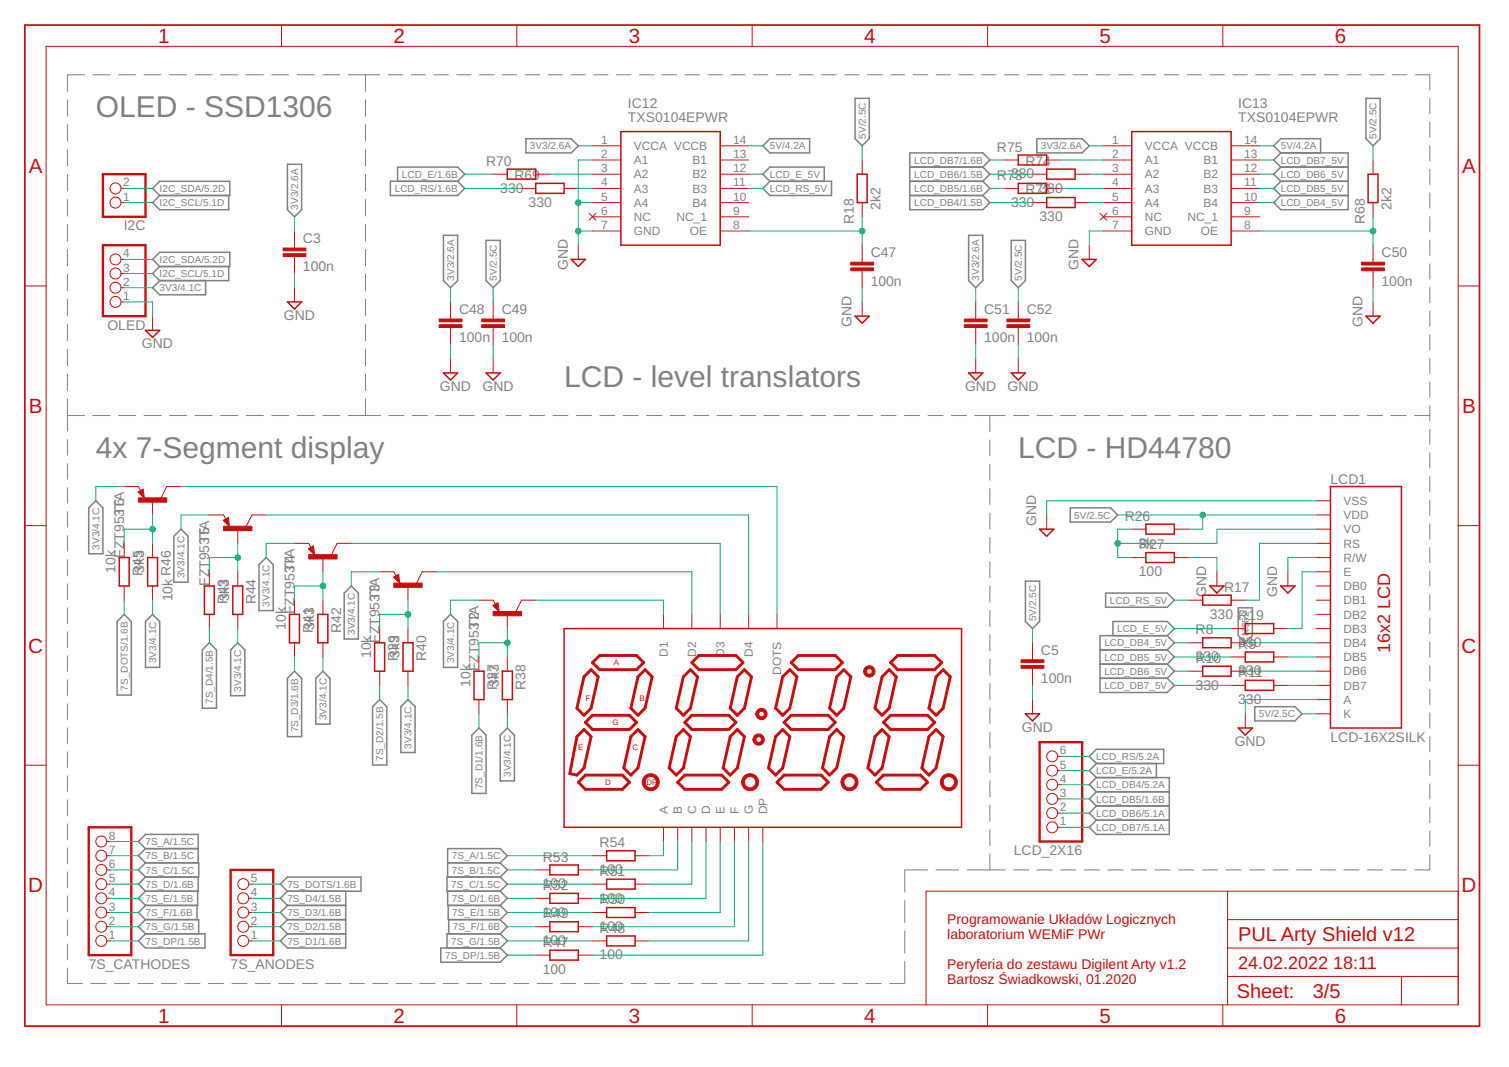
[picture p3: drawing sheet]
<svg xmlns="http://www.w3.org/2000/svg" width="297mm" height="210mm" viewBox="0 0 297 210" stroke-linecap="round" stroke-linejoin="round" font-family="sans-serif">
<g fill="none" stroke="#808080" stroke-width=".2">
<path d="M13.3 19.6v3.3M16.6 14.7h-3.3v3.3M18.3 14.7h3.4M23.3 14.7h3.4M28.3 14.7h3.4M33.4 14.7h3.3M38.4 14.7h3.4M43.4 14.7h3.4M48.5 14.7h3.3M53.5 14.7h3.4M58.5 14.7h3.4M63.5 14.7h3.4"/>
<path d="M68.6 14.7h6.2M71.9 14.7v3.3M71.9 19.6v3.3M76.4 14.7h2.9M80.9 14.7h2.9M85.4 14.7h2.9M89.9 14.7h2.9M94.4 14.7h2.8M98.9 14.7h2.8M103.4 14.7h2.8M107.9 14.7h2.8M112.4 14.7h2.8"/>
<path d="M116.9 14.7h2.8M121.3 14.7h2.9M125.9 14.7h2.8M130.3 14.7h2.9M134.8 14.7h2.9M139.3 14.7h2.9M143.8 14.7h2.9M148.3 14.7h2.9M152.8 14.7h2.9M157.3 14.7h2.8M161.8 14.7h2.8M166.3 14.7h2.8"/>
<path d="M170.8 14.7h2.8M175.3 14.7h2.8M179.8 14.7h2.8M184.3 14.7h2.8M188.7 14.7h2.9M193.3 14.7h2.8M197.7 14.7h2.9M202.2 14.7h2.9M206.7 14.7h2.9M211.2 14.7h2.9M215.7 14.7h2.8M220.2 14.7h2.9"/>
<path d="M224.7 14.7h2.8M229.2 14.7h2.8M233.7 14.7h2.8M238.2 14.7h2.8M242.7 14.7h2.8M247.2 14.7h2.8M251.7 14.7h2.8M256.1 14.7h2.9M260.6 14.7h2.9M265.1 14.7h2.9M269.6 14.7h2.9M274.1 14.7h2.9"/>
<path d="M278.6 14.7h2.9v3M281.5 19.4v3M13.3 24.5v3.3M13.3 29.4v3.3M13.3 34.3v3.3M13.3 39.2v3.3M71.9 24.5v3.3M71.9 29.4v3.3M71.9 34.3v3.3M71.9 39.2v3.3M281.5 24v3M281.5 28.7v3"/>
<path d="M281.5 33.3v3M281.5 38v3M13.3 44.2v3.2M13.3 49.1v3.2M13.3 54v3.2M13.3 58.9v3.2M71.9 44.2v3.2M71.9 49.1v3.2M71.9 54v3.2M71.9 58.9v3.2M281.5 42.6v3M281.5 47.2v3"/>
<path d="M281.5 51.9v3M281.5 56.6v3M13.3 63.8v3.2M13.3 68.7v3.2M13.3 73.6v3.2M13.3 78.5v6.3M71.9 63.8v3.2M71.9 68.7v3.2M71.9 73.6v3.2M71.9 78.5v3.2M281.5 61.2v3M281.5 65.8v3.1"/>
<path d="M281.5 70.5v3M281.5 75.1v3M281.5 79.8v3M13.3 86.5v3.1M13.3 91.2v3.1M13.3 95.9v3.1M13.3 81.7h3.3M18.3 81.7h3.4M23.3 81.7h3.4M28.3 81.7h3.4M33.4 81.7h3.3M38.4 81.7h3.4"/>
<path d="M43.4 81.7h3.4M48.5 81.7h3.3M53.5 81.7h3.4M58.5 81.7h3.4M63.5 81.7h3.4M68.6 81.7h6.3M76.6 81.7h2.9M81.2 81.7h2.9M85.8 81.7h2.9M90.4 81.7h2.9M95 81.7h3M99.6 81.7h3"/>
<path d="M104.2 81.7h3M108.8 81.7h3M113.5 81.7h2.9M118.1 81.7h2.9M122.7 81.7h2.9M127.3 81.7h3M131.9 81.7h3M136.5 81.7h3M141.1 81.7h3M145.8 81.7h2.9M150.4 81.7h2.9M155 81.7h2.9"/>
<path d="M159.6 81.7h3M164.2 81.7h3M168.8 81.7h3M173.4 81.7h3M178.1 81.7h2.9M182.7 81.7h2.9M187.3 81.7h2.9M191.9 81.7h5.9M194.9 81.7v3.2M194.9 86.6v3.1M194.9 91.3v3.2M194.9 96.1v3.2"/>
<path d="M199.5 81.7h3M204.2 81.7h2.9M208.8 81.7h3M213.4 81.7h3M218.1 81.7h3M222.7 81.7h3M227.4 81.7h3M232 81.7h3M236.7 81.7h2.9M241.3 81.7h3M246 81.7h2.9M250.6 81.7h3"/>
<path d="M255.2 81.7h3M259.9 81.7h3M264.5 81.7h3M269.2 81.7h3M273.8 81.7h3M278.5 81.7h3M281.5 84.5v2.9M281.5 89.1v3M281.5 93.7v3.1M281.5 98.4v3M13.3 100.6v3.1M13.3 105.4v3"/>
<path d="M13.3 110.1v3.1M13.3 114.8v3.1M13.3 119.5v3.1M194.9 100.9v3.2M194.9 105.7v3.1M194.9 110.5v3.1M194.9 115.3v3.1M281.5 103v3M281.5 107.7v3M281.5 112.4v2.9M281.5 117v3M13.3 124.3v3"/>
<path d="M13.3 129v3.1M13.3 133.7v3.1M13.3 138.5v3M194.9 120.1v3.1M194.9 124.9v3.1M194.9 129.7v3.1M194.9 134.5v3.1M194.9 139.3v3.1M281.5 121.6v3.1M281.5 126.3v3M281.5 130.9v3M281.5 135.6v3"/>
<path d="M13.3 143.2v3M13.3 147.9v3.1M13.3 152.6v3.1M13.3 157.3v3.1M194.9 144v3.2M194.9 148.8v3.2M194.9 153.6v3.2M194.9 158.4v3.2M281.5 140.3v2.9M281.5 144.9v3M281.5 149.5v3M281.5 154.2v3"/>
<path d="M281.5 158.8v3M13.3 162.1v3M13.3 166.8v3.1M13.3 171.5v3.1M13.3 176.2v3.1M178.1 177.1v4.4M182.6 171.1h-4.5v4.4M184.2 171.1h4.5M190.4 171.1h7.4M194.9 163.2v3.1M194.9 168v3.1M199.5 171.1h3"/>
<path d="M204.2 171.1h2.9M208.8 171.1h3M213.4 171.1h3M218.1 171.1h3M222.7 171.1h3M227.4 171.1h3M232 171.1h3M236.7 171.1h2.9M241.3 171.1h3M246 171.1h2.9M250.6 171.1h3M255.2 171.1h3"/>
<path d="M259.9 171.1h3M264.5 171.1h3M269.2 171.1h3M273.8 171.1h3M281.5 168.1v3h-3M281.5 163.5v3M13.3 181v3M13.3 185.7v3.1M13.3 190.4v3.1h2.9M17.9 193.5h3M22.5 193.5h3M27.1 193.5h3"/>
<path d="M31.8 193.5h2.9M36.4 193.5h3M41 193.5h3M45.6 193.5h3M50.3 193.5h2.9M54.9 193.5h3M59.5 193.5h3M64.1 193.5h3M68.8 193.5h2.9M73.4 193.5h3M78 193.5h3M82.6 193.5h3"/>
<path d="M87.2 193.5h3M91.9 193.5h2.9M96.5 193.5h3M101.1 193.5h3M105.7 193.5h3M110.4 193.5h2.9M115 193.5h3M119.6 193.5h3M124.2 193.5h3M128.9 193.5h2.9M133.5 193.5h3M138.1 193.5h3"/>
<path d="M142.7 193.5h3M147.4 193.5h2.9M152 193.5h3M156.6 193.5h3M161.2 193.5h3M165.9 193.5h2.9M170.5 193.5h3M178.1 189.1v4.4h-3M178.1 183.1v4.4"/>
</g>
<g fill="none" stroke="#808080" stroke-width=".3">
<path d="M168.3 19.3h2.8v8l-1.4 1.4-1.4-1.4zM268.9 19.3h2.8v8l-1.4 1.4-1.4-1.4zM30 37.1l1.4-1.4h13.8v2.8h-13.8zM31.4 38.5l-1.4 1.4 1.4 1.4h13.6v-2.8M56.6 32.3h2.8v9l-1.4 1.4-1.4-1.4zM76.8 35.7h13.3l1.4 1.4-1.4 1.4h-13.3zM78.3 35.7v-2.8h11.8l1.4 1.4-1.4 1.4M103.5 27.3h8.9l1.4 1.4-1.4 1.4h-8.9zM151.6 35.7l-1.4-1.4 1.4-1.4h10.6v2.8M151.6 27.3h7.8v2.8h-7.8l-1.4-1.4zM151.6 35.7h12.1v2.8h-12.1l-1.4-1.4zM179.1 38.5h14.4"/>
<path d="M179.1 35.7h14.4M179.1 32.9h14.4M193.5 32.9l1.4-1.4-1.4-1.4h-14.4v11.2h14.4l1.4-1.4-1.4-1.4M193.5 32.9l1.4 1.4-1.4 1.4M193.5 35.7l1.4 1.4-1.4 1.4M204.1 27.3h8.9l1.4 1.4-1.4 1.4h-8.9zM252.1 30.1h13.3v11.2h-13.3l-1.4-1.4 1.4-1.4M252.1 30.1l-1.4-1.4 1.4-1.4h7.8v2.8M252.1 38.5h13.3M252.1 35.7h13.3M252.1 32.9h13.3M252.1 35.7l-1.4 1.4 1.4 1.4"/>
<path d="M252.1 32.9l-1.4 1.4 1.4 1.4M252.1 30.1l-1.4 1.4 1.4 1.4M30 51l1.4-1.4h13.8v2.8h-13.8zM31.4 55.2l-1.4 1.4 1.4 1.4h9.1v-2.8M31.4 52.4l-1.4 1.4 1.4 1.4M45 52.4v2.8h-13.6M87.3 46.3h2.8v8.9l-1.4 1.4-1.4-1.4zM95.7 47.3h2.8v7.9l-1.4 1.4-1.4-1.4zM190.7 46.3h2.8v8.9l-1.4 1.4-1.4-1.4zM199.1 47.3h2.7v7.9l-1.4 1.4-1.3-1.4zM18.9 98.5l1.4 1.4v9h-2.8v-9zM210.7 99.9h7.9l1.4 1.4-1.4 1.4h-7.9z"/>
<path d="M35.6 104.1l1.4 1.4v9h-2.8v-9zM51 111.1l1.4-1.4 1.4 1.4v9h-2.8zM69.2 115.3l1.3 1.4v9h-2.7v-9zM201.8 114.3h2.8v8l-1.4 1.4-1.4-1.4zM217.6 116.7h12.2l1.4 1.4-1.4 1.4h-12.2zM243.7 119.6h2.8v5.5l-1.4 1.3-1.4-1.3zM23.1 122.3l1.3-1.4 1.4 1.4v14.4h-2.7zM28.6 122.3l1.4-1.4 1.4 1.4v9h-2.8zM41.2 126.4l1.4 1.4v11.5h-2.8v-11.5zM46.8 126.4l1.4 1.4v9.1h-2.8v-9.1zM56.6 133.4l1.4-1.4 1.4 1.4v11.5h-2.8zM63.6 132l1.4 1.4v9.1h-2.8v-9.1z"/>
<path d="M74.7 137.6l1.4 1.4v11.5h-2.8v-11.5zM80.3 137.6l1.4 1.4v9h-2.8v-9zM88.7 120.9l1.4 1.4v9h-2.8v-9zM216.5 127.8h13.3M216.5 130.6h13.3M216.5 133.4h13.3M219.1 125.1v-2.8h10.7l1.4 1.4-1.4 1.4M229.8 125.1h-13.3v11.1h13.3l1.4-1.4-1.4-1.4M229.8 130.6l1.4 1.4-1.4 1.4M229.8 125.1l1.4 1.3-1.4 1.4M229.8 127.8l1.4 1.4-1.4 1.4M247 139h7.9l1.4 1.4-1.4 1.4h-7.9z"/>
<path d="M94.3 143.2l1.4 1.4v11.5h-2.8v-11.5zM99.9 143.2l1.4 1.4v9h-2.8v-9zM214.4 148.8l1.4-1.4h13.3v2.8h-13.3zM215.8 153h14.4v11.1h-14.4l-1.4-1.3 1.4-1.4M215.8 158.6l-1.4 1.4 1.4 1.4M215.8 158.6h14.4M215.8 155.8l-1.4 1.4 1.4 1.4M215.8 155.8h14.4M215.8 153l-1.4 1.4 1.4 1.4M215.8 150.2l-1.4 1.4 1.4 1.4M227.6 150.2v2.8M28.6 166.9l-1.4 1.4 1.4 1.4"/>
<path d="M28.6 169.7h10.5v2.8h-10.5M28.6 166.9h10.4M28.6 166.9l-1.4-1.4 1.4-1.4h10.4v5.6M28.6 169.7l-1.4 1.4 1.4 1.4M28.6 172.5l-1.4 1.4 1.4 1.4M28.6 175.3l-1.4 1.4 1.4 1.4M28.6 178.1l-1.4 1.4 1.4 1.4M38.8 178.1v2.8M38.9 175.3v2.8h-10.3M39 172.5v2.8h-10.4M55.2 173.9l1.4-1.4h14.5v2.8h-14.5zM56.6 178.1l-1.4 1.4 1.4 1.4"/>
<path d="M56.6 178.1h11.5M56.6 175.3l-1.4 1.4 1.4 1.4M68.1 175.3v11.2h-11.5l-1.4-1.4 1.4-1.4M88.1 175.3v2.8h10.4M88.1 169.7h10.4M88.2 178.1v2.8h10.3M98.5 172.5h-10.5v2.8h10.5M98.5 169.7l1.4-1.4-1.4-1.4h-10.4v5.6M98.5 169.7l1.4 1.4-1.4 1.4M98.5 172.5l1.4 1.4-1.4 1.4M98.5 175.3l1.4 1.4-1.4 1.4M98.5 178.1l1.4 1.4-1.4 1.4"/>
<path d="M215.8 161.4h14.4M28.6 180.9l-1.4 1.4 1.4 1.4M28.6 183.7h11.7v2.8h-11.7l-1.4-1.4zM28.6 180.9h10.5v2.8M56.6 180.9l-1.4 1.4 1.4 1.4M56.6 183.7h11.5M56.6 180.9h11.5M86.8 186.5h11.7l1.4 1.4-1.4 1.4h-11.7zM88.3 180.9v2.8M98.5 183.7h-10.5v2.8M98.5 180.9l1.4 1.4-1.4 1.4M98.5 183.7l1.4 1.4-1.4 1.4"/>
</g>
<g fill="none" stroke="#c90d0c" stroke-width=".2">
<path d="M9.1 9.1h277.9v188.6h-277.9zM55.4 4.9v4.2M101.7 4.9v4.2M148.1 4.9v4.2M194.4 4.9v4.2M240.7 4.9v4.2M23.8 39.9h.6M23.8 37.1h.6M97.1 34.3h2.8M102.7 37.1h2.8M105.5 34.3h2.7M111 37.1h2.8"/>
<path d="M116.6 39.9h5.6M116.6 37.1h5.6M116.6 28.7h5.6M116.6 31.5h5.6M116.6 34.3h5.6M141.8 39.9h5.6M141.8 37.1h5.6M141.8 28.7h5.6M141.8 31.5h5.6M141.8 34.3h5.6M169.7 31.5v2.8M169.7 39.9v2.8"/>
<path d="M197.7 37.1h2.7M197.7 31.5h2.7M203.2 39.9h2.8M203.2 34.3h2.8M206 37.1h2.8M206 31.5h2.8M211.6 39.9h2.8M211.6 34.3h2.8M217.2 39.9h5.6M217.2 37.1h5.6M217.2 28.7h5.6M217.2 31.5h5.6"/>
<path d="M217.2 34.3h5.6M242.3 39.9h5.6M242.3 37.1h5.6M242.3 28.7h5.6M242.3 31.5h5.6M242.3 34.3h5.6M270.3 31.5v2.8M270.3 39.9v2.8M4.9 56.3h4.2M23.8 59.4h.6M23.8 56.6h.6M23.8 53.8h.6"/>
<path d="M23.8 51h.6M58 45.4v3.4M58 50.5v3.3M58 56.6v2.8M88.7 59.4v3.4M97.1 59.4v3.4M113.8 48.2v2.8M116 42l1.3 1.3M116.6 42.7h5.6M116.6 45.4h5.6M117.3 42l-1.3 1.3M141.8 42.7h5.6"/>
<path d="M141.8 45.4h5.6M169.7 48.2v3.4M169.7 53.3v3.3M169.7 59.4v2.8M192.1 59.4v3.4M200.4 59.4v3.4M214.4 48.2v2.8M216.5 42l1.4 1.3M217.2 42.7h5.6M217.2 45.4h5.6M217.9 42l-1.4 1.3M242.3 42.7h5.6"/>
<path d="M242.3 45.4h5.6M270.3 48.2v3.4M270.3 53.3v3.3M270.3 59.4v2.8M287 56.3h4.2M30 62.2v2.8M88.7 64.4v3.4M88.7 70.6v2.8M97.1 64.4v3.4M97.1 70.6v2.8M192.1 64.4v3.4M192.1 70.6v2.8"/>
<path d="M200.4 64.4v3.4M200.4 70.6v2.8M24.4 95.7h2.8l.5 .8M27.2 96.8l1-.6 .2 1.7zM30 98.5v2.8M35.6 95.7h-2.8l-1.1 2.3M259.1 98.5h2.8M4.9 103.4h4.2M24.4 106.9v2.8M24.4 115.3v2.8M30 106.9v2.8M30 115.3v2.8"/>
<path d="M41.2 101.3h2.8l.4 .8M41.2 112.5v2.8M43.9 102.4l1.1-.6 .2 1.7zM46.8 104.1v2.8M46.8 112.5v2.8M52.4 101.3h-2.8l-1.1 2.2M58 106.9h2.8l.4 .8M58 118.1v2.8M60.7 107.9l1-.5 .2 1.7zM63.6 109.7v2.8M63.6 118.1v2.8M69.2 106.9h-2.8l-1.2 2.2"/>
<path d="M74.7 112.5h2.8l.5 .8M77.5 113.5l1-.5 .2 1.7zM80.3 115.3v2.8M85.9 112.5h-2.8l-1.1 2.2M94.3 118.1h2.8l.4 .8M97 119.1l1-.5 .3 1.7zM105.5 118.1h-2.8l-1.1 2.2M206 101.3v2.8M222.8 109.7h2.8M222.8 104.1h2.8M231.2 109.7h2.8M231.2 104.1h2.8"/>
<path d="M234 118.1h2.7M239.5 112.5v2.8M242.3 118.1h2.8M253.5 112.5v2.8M259.1 118.1h2.8M259.1 112.5h2.8M259.1 106.9h2.8M259.1 101.3h2.8M259.1 115.3h2.8M259.1 109.7h2.8M259.1 104.1h2.8M287 103.4h4.2"/>
<path d="M41.2 120.9v2.8M46.8 120.9v2.8M58 126.4v2.8M63.6 126.4v2.8M74.7 123.7v2.7M74.7 132v2.8M80.3 123.7v2.7M80.3 132v2.8M94.3 129.2v2.8M94.3 137.6v2.8M99.9 120.9v2.8M99.9 129.2v2.8"/>
<path d="M99.9 137.6v2.8M130.6 120.9v2.8M136.2 120.9v2.8M141.8 120.9v2.8M147.4 120.9v2.8M153 120.9v2.8M203.2 126.4v3.4M203.2 131.5v3.3M203.2 137.6v2.8M234 126.4h2.7M234 132h2.7M242.3 123.7h2.8"/>
<path d="M242.3 126.4h2.8M242.3 129.2h2.8M242.3 132h2.8M242.3 134.8h2.8M250.7 123.7h2.8M250.7 129.2h2.8M250.7 134.8h2.8M259.1 137.6h2.8M259.1 120.9h2.8M259.1 123.7h2.8M259.1 126.4h2.8M259.1 129.2h2.8"/>
<path d="M259.1 132h2.8M259.1 134.8h2.8M4.9 150.5h4.2M208.2 160h.6M208.2 157.2h.6M208.2 154.4h.6M208.2 151.6h.6M208.2 148.8h.6M245.1 140.4v2.8M259.1 140.4h2.8M287 150.5h4.2M21 179.5h.7"/>
<path d="M21 173.9h.7M21 176.7h.7M21 171.1h.7M21 168.3h.7M21 165.5h.7M49 179.5h.6M49 173.9h.6M49 176.7h.6M105.5 176.7h2.7M105.5 171.1h2.7M113.8 176.7h2.8M113.8 171.1h2.8"/>
<path d="M116.6 179.5h2.8M116.6 173.9h2.8M116.6 168.3h2.8M125 179.5h2.8M125 173.9h2.8M125 168.3h2.8M130.6 162.8v2.7M133.4 162.8v2.7M136.2 162.8v2.7M139 162.8v2.7M141.8 162.8v2.7M144.6 162.8v2.7"/>
<path d="M147.4 162.8v2.7M150.2 162.8v2.7M208.2 162.8h.6M241.6 175.3v22.4M287 175.3h-104.7v22.4M21 185.1h.7M21 182.3h.7M49 185.1h.6M49 182.3h.6M55.4 197.7v4.2M101.7 197.7v4.2M105.5 187.9h2.7"/>
<path d="M105.5 182.3h2.7M113.8 187.9h2.8M113.8 182.3h2.8M116.6 185.1h2.8M125 185.1h2.8M148.1 197.7v4.2M194.4 197.7v4.2M240.7 197.7v4.2M241.6 192.1h45.4M241.6 186.5h45.4M241.6 180.9h45.4M275.9 192.1v5.6"/>
<circle cx="22.7" cy="37.1" r="1.08"/>
<circle cx="22.7" cy="39.9" r="1.08"/>
<circle cx="22.7" cy="53.8" r="1.08"/>
<circle cx="22.7" cy="56.6" r="1.08"/>
<circle cx="22.7" cy="51" r="1.08"/>
<circle cx="22.7" cy="59.4" r="1.08"/>
<circle cx="207.1" cy="160" r="1.08"/>
<circle cx="207.1" cy="151.6" r="1.08"/>
<circle cx="207.1" cy="157.2" r="1.08"/>
<circle cx="207.1" cy="154.4" r="1.08"/>
<circle cx="207.1" cy="148.8" r="1.08"/>
<circle cx="19.9" cy="176.7" r="1.08"/>
<circle cx="19.9" cy="179.5" r="1.08"/>
<circle cx="19.9" cy="173.9" r="1.08"/>
<circle cx="19.9" cy="165.5" r="1.08"/>
<circle cx="19.9" cy="171.1" r="1.08"/>
<circle cx="19.9" cy="168.3" r="1.08"/>
<circle cx="47.9" cy="179.5" r="1.08"/>
<circle cx="47.9" cy="176.7" r="1.08"/>
<circle cx="47.9" cy="173.9" r="1.08"/>
<circle cx="207.1" cy="162.8" r="1.08"/>
<circle cx="19.9" cy="185.1" r="1.08"/>
<circle cx="19.9" cy="182.3" r="1.08"/>
<circle cx="47.9" cy="185.1" r="1.08"/>
<circle cx="47.9" cy="182.3" r="1.08"/>
</g>
<path d="M4.9 4.9h286.3v197h-286.3z" fill="none" stroke="#c90d0c" stroke-width=".34"/>
<g fill="none" stroke="#c90d0c" stroke-width=".3">
<path d="M99.9 33.3h5.6v1.9h-5.6zM105.5 36.1h5.5v1.9h-5.5zM122.2 25.9h19.6v22.3h-19.6zM168.7 34.3h2v5.6h-2zM200.4 36.1h5.6v1.9h-5.6zM200.4 30.5h5.6v1.9h-5.6zM206 33.3h5.6v1.9h-5.6zM206 38.9h5.6v1.9h-5.6zM222.8 25.9h19.5v22.3h-19.5zM269.3 34.3h2v5.6h-2zM56.6 59.4h2.8l-1.4 1.4zM112.4 51h2.8l-1.4 1.4z"/>
<path d="M213 51h2.8l-1.4 1.4zM28.6 65h2.8l-1.4 1.4zM87.3 73.4h2.8l-1.4 1.4zM95.7 73.4h2.8l-1.4 1.4zM168.3 62.2h2.8l-1.4 1.4zM190.7 73.4h2.8l-1.4 1.4zM199.1 73.4h2.7l-1.4 1.4zM268.9 62.2h2.8l-1.4 1.4zM28.1 96.4l-.7 .4 .8 .9-.1-1.1-.4 .2 .2 .5v-.5M261.9 95.7h14v47.5h-14zM23.5 109.7h1.9v5.6h-1.9zM29.1 109.7h1.9v5.6h-1.9z"/>
<path d="M40.2 115.3h2v5.6h-2zM44.8 102l-.7 .4 .9 .9-.2-1.1-.4 .2 .3 .4v-.4M45.8 115.3h2v5.6h-2zM61.6 107.6l-.7 .4 .8 .8-.1-1.1-.4 .3 .3 .4v-.4M78.4 113.2l-.7 .4 .8 .8-.1-1.1-.5 .3 .3 .4v-.4M97.9 118.8l-.7 .4 .9 .8-.2-1.1-.4 .3 .3 .4v-.4M204.6 104.1h2.8l-1.4 1.4zM225.6 103.1h5.6v2h-5.6zM225.6 108.7h5.6v2h-5.6zM236.7 117.1h5.6v1.9h-5.6zM238.1 115.3h2.8l-1.4 1.4zM252.1 115.3h2.8l-1.4 1.4z"/>
<path d="M57 120.9h1.9v5.5h-1.9zM62.6 120.9h1.9v5.5h-1.9zM73.7 126.4h2v5.6h-2zM79.3 126.4h2v5.6h-2zM93.3 132h2v5.6h-2zM98.9 132h2v5.6h-2zM111 123.7h78.3v39.1h-78.3zM236.7 125.5h5.6v1.9h-5.6zM236.7 131.1h5.6v1.9h-5.6zM245.1 128.3h5.6v1.9h-5.6zM245.1 122.7h5.6v1.9h-5.6zM245.1 133.8h5.6v2h-5.6z"/>
<path d="M201.8 140.4h2.8l-1.4 1.4zM243.7 143.2h2.8l-1.4 1.4zM108.2 170.2h5.6v1.9h-5.6zM108.2 175.7h5.6v2h-5.6zM119.4 167.4h5.6v1.9h-5.6zM119.4 173h5.6v1.9h-5.6zM119.4 178.5h5.6v2h-5.6zM108.2 186.9h5.6v2h-5.6zM108.2 181.3h5.6v2h-5.6zM119.4 184.1h5.6v2h-5.6z"/>
</g>
<g fill="none" stroke="#c90d0c" stroke-width=".57">
<path d="M115 133.1l1.4-1.4 1.4 1.4-1.4 6.2-1.4 1.4-1.4-1.4zM116.6 130.3l1.4-1.4h7.3l1.4 1.4-1.4 1.4h-7.3zM127 131.7l1.4 1.4-1.4 6.2-1.4 1.4-1.4-1.4 1.4-6.2zM135.9 131.7l1.4 1.4-1.4 6.2-1.4 1.4-1.4-1.4 1.4-6.2zM137.6 128.9h7.3l1.4 1.4-1.4 1.4h-7.3l-1.4-1.4zM145.1 133.1l1.4-1.4 1.4 1.4-1.4 6.2-1.4 1.4-1.4-1.4zM154.1 133.1l1.4-1.4 1.4 1.4-1.4 6.2-1.4 1.4-1.4-1.4zM155.7 130.3l1.4-1.4h7.3l1.4 1.4-1.4 1.4h-7.3zM164.7 133.1l1.4-1.4 1.4 1.4-1.4 6.2-1.4 1.4-1.4-1.4zM173.6 133.1l1.4-1.4 1.4 1.4-1.4 6.2-1.4 1.4-1.4-1.4zM175.3 130.3l1.4-1.4h7.3l1.4 1.4-1.4 1.4h-7.3zM185.7 131.7l1.3 1.4-1.3 6.2-1.4 1.4-1.4-1.4 1.4-6.2z"/>
<path d="M113.8 153.9l1.4-1.4h7.3l1.4 1.4-1.4 1.4h-7.3zM115 143.5l1.4 1.4-1.4 6.2-1.4 1.4-1.4-.3 1.4-7.3zM115.2 142.1l1.4-1.4h7.3l1.4 1.4-1.4 1.4h-7.3zM125.6 143.5l1.4 1.4-1.4 6.2-1.4 1.4-1.4-1.4 1.4-6.2zM133.4 153.9l1.4-1.4h7.3l1.4 1.4-1.4 1.4h-7.3zM134.5 143.5l1.4 1.4-1.4 6.2-1.4 1.4-1.4-1.4 1.4-6.2zM134.8 142.1l1.4-1.4h7.3l1.4 1.4-1.4 1.4h-7.3zM145.1 143.5l1.4 1.4-1.4 6.2-1.4 1.4-1.4-1.4 1.4-6.2zM153 153.9l1.3-1.4h7.3l1.4 1.4-1.4 1.4h-7.3zM154.1 143.5l1.4 1.4-1.4 6.2-1.4 1.4-1.4-1.4 1.4-6.2zM154.3 142.1l1.4-1.4h7.3l1.4 1.4-1.4 1.4h-7.3zM164.7 143.5l1.4 1.4-1.4 6.2-1.4 1.4-1.4-1.4 1.4-6.2z"/>
<path d="M172.5 153.9l1.4-1.4h7.3l1.4 1.4-1.4 1.4h-7.3zM173.6 143.5l1.4 1.4-1.4 6.2-1.4 1.4-1.4-1.4 1.4-6.2zM173.9 142.1l1.4-1.4h7.3l1.4 1.4-1.4 1.4h-7.3zM184.3 143.5l1.4 1.4-1.4 6.2-1.4 1.4-1.4-1.4 1.4-6.2z"/>
</g>
<g fill="#c90d0c" stroke="#c90d0c" stroke-width=".2">
<path d="M126.9 152.8a1.68 1.68 0 0 1 2.6 .2 1.68 1.68 0 0 1-.9 2.5 1.68 1.68 0 0 1-2.2-1.6h.6a1.11 1.11 0 0 1 1.5-1.1 1.11 1.11 0 0 1 .3 1.9 1.11 1.11 0 0 1-1.8-.6v-.2h-.6l.1-.4z" fill-rule="evenodd"/>
<path d="M146.4 152.8a1.68 1.68 0 0 1 2.7 .2 1.68 1.68 0 0 1-1 2.5 1.68 1.68 0 0 1-2.1-1.6h.5a1.11 1.11 0 0 1 1.6-1.1 1.11 1.11 0 0 1 .3 1.9 1.11 1.11 0 0 1-1.8-.6l-.1-.2h-.5v-.4z" fill-rule="evenodd"/>
<path d="M166 152.8a1.68 1.68 0 0 1 2.6 .2 1.68 1.68 0 0 1-.9 2.5 1.68 1.68 0 0 1-2.2-1.6h.6a1.11 1.11 0 0 1 1.5-1.1 1.11 1.11 0 0 1 .3 1.9 1.11 1.11 0 0 1-1.8-.6v-.2h-.6l.1-.4z" fill-rule="evenodd"/>
<path d="M185.5 152.8a1.68 1.68 0 0 1 2.7 .1 1.68 1.68 0 0 1-.9 2.6 1.68 1.68 0 0 1-2.2-1.6h.6a1.11 1.11 0 0 1 1.5-1.1 1.11 1.11 0 0 1 .3 1.9 1.11 1.11 0 0 1-1.8-.6v-.2h-.6z" fill-rule="evenodd"/>
<path d="M148.7 144.6a1.12 1.12 0 0 1 1.6 .4 1.12 1.12 0 0 1-.7 1.6 1.12 1.12 0 0 1-1.4-1.1h.6a.56 .56 0 0 1 .8-.5 .56 .56 0 0 1 .1 .9 .56 .56 0 0 1-.9-.2v-.2h-.6l.1-.4z" fill-rule="evenodd"/>
<path d="M149 139.8a1.12 1.12 0 0 1 1.8 0 1.12 1.12 0 0 1-.6 1.7 1.12 1.12 0 0 1-1.4-1h.5a.56 .56 0 0 1 .8-.6 .56 .56 0 0 1 .2 .9 .56 .56 0 0 1-.9-.2l-.1-.1h-.5z" fill-rule="evenodd"/>
<path d="M170.2 131.4a1.12 1.12 0 0 1 1.8 0 1.12 1.12 0 0 1-.5 1.7 1.12 1.12 0 0 1-1.5-1h.6a.56 .56 0 0 1 .7-.6 .56 .56 0 0 1 .2 .9 .56 .56 0 0 1-.9-.2v-.1h-.6z" fill-rule="evenodd"/>
</g>
<g fill="#c90d0c" stroke="#c90d0c" stroke-width=".2">
<path d="M97.1 120.3h5.6v.8h-5.6z"/>
<path d="M77.5 114.7h5.6v.8h-5.6z"/>
<path d="M60.8 109.1h5.6v.9h-5.6z"/>
<path d="M44 103.5h5.6v.9h-5.6z"/>
<path d="M27.2 97.9h5.6v.9h-5.6z"/>
<path d="M55.7 49.9h4.5v.6h-4.5z"/>
<path d="M55.7 48.8h4.5v.5h-4.5z"/>
<path d="M201 130.9h4.5v.6h-4.5z"/>
<path d="M201 129.8h4.5v.5h-4.5z"/>
<path d="M167.5 52.7h4.5v.6h-4.5z"/>
<path d="M167.5 51.6h4.5v.5h-4.5z"/>
<path d="M86.4 63.9h4.5v.5h-4.5z"/>
<path d="M86.4 62.8h4.5v.5h-4.5z"/>
<path d="M94.8 63.9h4.5v.5h-4.5z"/>
<path d="M94.8 62.8h4.5v.5h-4.5z"/>
<path d="M268 52.7h4.5v.6h-4.5z"/>
<path d="M268 51.6h4.5v.5h-4.5z"/>
<path d="M189.8 63.9h4.5v.5h-4.5z"/>
<path d="M189.8 62.8h4.5v.5h-4.5z"/>
<path d="M198.2 63.9h4.5v.5h-4.5z"/>
<path d="M198.2 62.8h4.5v.5h-4.5z"/>
</g>
<path d="M20.3 34.3h8.3v8.4h-8.3zM20.3 48.2h8.3v14h-8.3zM204.6 146h8.4v19.5h-8.4zM17.5 162.8h8.3v25.1h-8.3zM45.4 171.1h8.4v16.8h-8.4z" fill="none" stroke="#c90d0c" stroke-width=".47"/>
<g fill="none" stroke="#0dab76" stroke-width=".2">
<path d="M24.4 39.9h5.6M24.4 37.1h5.6M91.5 37.1h11.2M91.5 34.3h5.6M108.2 34.3h8.4M113.8 39.9h2.8M113.8 28.7h2.8M113.8 37.1h2.8M116.6 31.5h-2.8v16.7M147.4 28.7h2.8M147.4 37.1h2.8M147.4 34.3h2.8"/>
<path d="M169.7 28.7v2.8M194.9 31.5h2.8M194.9 39.9h8.3M194.9 37.1h2.8M194.9 34.3h8.3M208.8 31.5h8.4M208.8 37.1h8.4M214.4 39.9h2.8M214.4 28.7h2.8M214.4 34.3h2.8M247.9 31.5h2.8M247.9 39.9h2.8"/>
<path d="M247.9 28.7h2.8M247.9 37.1h2.8M247.9 34.3h2.8M270.3 28.7v2.8M24.4 59.4h5.6v2.8M24.4 56.6h5.6M24.4 53.8h5.6M24.4 51h5.6M58 42.7v2.7M58 53.8v2.8M88.7 56.6v2.8M97.1 56.6v2.8"/>
<path d="M113.8 45.4h2.8M147.4 45.4h22.3M169.7 42.7v5.5M169.7 56.6v2.8M192.1 56.6v2.8M200.4 56.6v2.8M217.2 45.4h-2.8v2.8M247.9 45.4h22.4M270.3 42.7v5.5M270.3 56.6v2.8M88.7 67.8v2.8M97.1 67.8v2.8"/>
<path d="M192.1 67.8v2.8M200.4 67.8v2.8M24.4 95.7h-5.5v2.8M35.6 95.7h117.4v25.2M259.1 98.5h-53.1v2.8M24.4 118.1v2.8M30 101.3v5.6M30 118.1v2.8M30 104.1h-5.6v2.8M41.2 101.3h-5.6v2.8M46.8 109.7h-5.6v2.8M46.8 106.9v5.6"/>
<path d="M52.4 101.3h95v19.6M58 106.9h-5.6v2.8M63.6 115.3h-5.6v2.8M63.6 112.5v5.6M69.2 106.9h72.6v14M74.7 112.5h-5.5v2.8M80.3 118.1v5.6M85.9 112.5h50.3v8.4M94.3 118.1h-5.6v2.8M105.5 118.1h25.1v2.8M220 101.3h39.1M222.8 104.1h-2.8v5.6h2.8"/>
<path d="M231.2 118.1h2.8M234 109.7h5.5v2.8M236.7 101.3v2.8h-2.7M259.1 104.1h-19.6v2.8h-19.5M259.1 109.7h-5.6v2.8M259.1 106.9h-11.2v11.2h-2.8M259.1 112.5h-2.8v11.2h-2.8M41.2 123.7v2.7M46.8 123.7v2.7M58 129.2v2.8M63.6 129.2v2.8M74.7 134.8v2.8"/>
<path d="M80.3 134.8v2.8M80.3 120.9h-5.6v2.8M99.9 123.7v5.5M99.9 126.4h-5.6v2.8M203.2 123.7v2.7M203.2 134.8v2.8M231.2 126.4h2.8M231.2 132h2.8M231.2 123.7h11.1M231.2 129.2h11.1M231.2 134.8h11.1M245.1 126.4h14"/>
<path d="M245.1 132h14M253.5 129.2h5.6M253.5 134.8h5.6M259.1 137.6h-14v2.8M94.3 140.4v2.8M99.9 140.4v2.8M208.8 160h5.6M208.8 157.2h5.6M208.8 154.4h5.6M208.8 151.6h5.6M208.8 148.8h5.6M256.3 140.4h2.8"/>
<path d="M21.7 179.5h5.5M21.7 176.7h5.5M21.7 173.9h5.5M21.7 168.3h5.5M21.7 171.1h5.5M21.7 165.5h5.5M49.6 179.5h5.6M49.6 176.7h5.6M49.6 173.9h5.6M99.9 179.5h16.7M99.9 176.7h5.6M99.9 173.9h16.7"/>
<path d="M99.9 168.3h16.7M99.9 171.1h5.6M130.6 165.5v2.8h-2.8M133.4 165.5v5.6h-16.8M136.2 165.5v8.4h-8.4M139 165.5v11.2h-22.4M141.8 165.5v14h-14M144.6 165.5v16.8h-28M147.4 165.5v19.6h-19.6M150.2 165.5v22.4h-33.6M208.8 162.8h5.6M21.7 185.1h5.5"/>
<path d="M21.7 182.3h5.5M49.6 185.1h5.6M49.6 182.3h5.6M99.9 185.1h16.7M99.9 182.3h5.6M99.9 187.9h5.6"/>
</g>
<g fill="#0dab76" stroke="#0dab76" stroke-width=".2">
<circle cx="113.8" cy="45.4" r=".55"/>
<circle cx="113.8" cy="39.9" r=".55"/>
<circle cx="99.9" cy="126.4" r=".55"/>
<circle cx="80.3" cy="120.9" r=".55"/>
<circle cx="63.6" cy="115.3" r=".55"/>
<circle cx="46.8" cy="109.7" r=".55"/>
<circle cx="30" cy="104.1" r=".55"/>
<circle cx="236.7" cy="101.3" r=".55"/>
<circle cx="220" cy="106.9" r=".55"/>
<circle cx="169.7" cy="45.4" r=".55"/>
<circle cx="270.3" cy="45.4" r=".55"/>
</g>
<g font-size="5.9" fill="#808080">
<text x="18.9" y="23.1">OLED - SSD1306</text>
<text x="111" y="76.2">LCD - level translators</text>
<text x="18.9" y="90.1">4x 7-Segment display</text>
<text x="200.4" y="90.1">LCD - HD44780</text>
</g>
<g font-size="4" fill="#c90d0c">
<text x="31.1" y="8.5">1</text>
<text x="77.4" y="8.5">2</text>
<text x="123.8" y="8.5">3</text>
<text x="170.1" y="8.5">4</text>
<text x="216.4" y="8.5">5</text>
<text x="262.8" y="8.5">6</text>
<text x="5.7" y="34.1">A</text>
<text x="287.8" y="34.1">A</text>
<text x="5.7" y="81.3">B</text>
<text x="287.8" y="81.3">B</text>
<text x="5.5" y="128.4">C</text>
<text x="287.7" y="128.4">C</text>
<text x="5.5" y="175.5">D</text>
<text x="287.7" y="175.5">D</text>
<text x="31.1" y="201.2">1</text>
<text x="77.4" y="201.2">2</text>
<text x="123.8" y="201.2">3</text>
<text x="170.1" y="201.2">4</text>
<text x="216.4" y="201.2">5</text>
<text x="262.8" y="201.2">6</text>
</g>
<g font-size="3.9" fill="#c90d0c">
<text x="243.7" y="185.1">PUL Arty Shield v12</text>
<text x="243.5" y="196.4">Sheet:</text>
<text x="258.4" y="196.3">3/5</text>
</g>
<g font-size="3.5" fill="#c90d0c">
<text x="273.6" y="128.4" transform="rotate(-90 273.6 128.4)">16x2 LCD</text>
<text x="243.7" y="190.7">24.02.2022</text>
<text x="262.4" y="190.7">18:11</text>
</g>
<g font-size="2.8" fill="#808080">
<text x="123.6" y="21.3">IC12</text>
<text x="243.7" y="21.3">IC13</text>
<text x="123.6" y="24.1">TXS0104EPWR</text>
<text x="196.3" y="29.8">R75</text>
<text x="243.7" y="24.1">TXS0104EPWR</text>
<text x="95.7" y="32.6">R70</text>
<text x="101.3" y="35.4">R69</text>
<text x="196.3" y="35.4">R73330</text>
<text x="201.8" y="32.6">R74</text>
<text x="98.5" y="37.9">330</text>
<text x="104.1" y="40.7">330</text>
<text x="173.3" y="41.2" transform="rotate(-90 173.3 41.2)">2k2</text>
<text x="199" y="40.7">330</text>
<text x="201.8" y="38.2">R73230</text>
<text x="273.9" y="41.2" transform="rotate(-90 273.9 41.2)">2k2</text>
<text x="24.4" y="45.3">I2C</text>
<text x="59.6" y="47.8">C3</text>
<text x="168.1" y="44" transform="rotate(-90 168.1 44)">R18</text>
<text x="204.6" y="43.5">330</text>
<text x="268.6" y="44" transform="rotate(-90 268.6 44)">R68</text>
<text x="59.6" y="53.4">100n</text>
<text x="111.7" y="53.1" transform="rotate(-90 111.7 53.1)">GND</text>
<text x="171.4" y="50.6">C47</text>
<text x="212.3" y="53.1" transform="rotate(-90 212.3 53.1)">GND</text>
<text x="272" y="50.6">C50</text>
<text x="171.4" y="56.2">100n</text>
<text x="272" y="56.2">100n</text>
<text x="21.1" y="64.8">OLED</text>
<text x="55.9" y="62.9">GND</text>
<text x="90.4" y="61.8">C48</text>
<text x="98.8" y="61.8">C49</text>
<text x="167.6" y="64.3" transform="rotate(-90 167.6 64.3)">GND</text>
<text x="193.7" y="61.8">C51</text>
<text x="202.1" y="61.8">C52</text>
<text x="268.2" y="64.3" transform="rotate(-90 268.2 64.3)">GND</text>
<text x="27.9" y="68.5">GND</text>
<text x="90.4" y="67.4">100n</text>
<text x="98.8" y="67.4">100n</text>
<text x="193.7" y="67.4">100n</text>
<text x="202.1" y="67.4">100n</text>
<text x="86.6" y="76.9">GND</text>
<text x="95" y="76.9">GND</text>
<text x="190" y="76.9">GND</text>
<text x="198.3" y="76.9">GND</text>
<text x="261.9" y="95.2">LCD1</text>
<text x="203.9" y="103.4" transform="rotate(-90 203.9 103.4)">GND</text>
<text x="221.4" y="102.4">R26</text>
<text x="224.2" y="107.7">3k</text>
<text x="22.8" y="112.7" transform="rotate(-90 22.8 112.7)">10k</text>
<text x="24.4" y="109.7" transform="rotate(-90 24.4 109.7)">FZT953TT6A</text>
<text x="28" y="113.3" transform="rotate(-90 28 113.3)">R45</text>
<text x="28.3" y="112.7" transform="rotate(-90 28.3 112.7)">3k3</text>
<text x="224.2" y="113.3">100</text>
<text x="224.2" y="108">R27</text>
<text x="33.9" y="118.3" transform="rotate(-90 33.9 118.3)">10k R46</text>
<text x="41.2" y="115.3" transform="rotate(-90 41.2 115.3)">FZT953TT5A</text>
<text x="44.8" y="118.9" transform="rotate(-90 44.8 118.9)">R43</text>
<text x="45.1" y="118.3" transform="rotate(-90 45.1 118.3)">3k3</text>
<text x="50.4" y="118.9" transform="rotate(-90 50.4 118.9)">R44</text>
<text x="237.5" y="117.4" transform="rotate(-90 237.5 117.4)">GND</text>
<text x="240.9" y="116.4">R17</text>
<text x="251.4" y="117.4" transform="rotate(-90 251.4 117.4)">GND</text>
<text x="56.3" y="123.9" transform="rotate(-90 56.3 123.9)">10k</text>
<text x="58" y="120.9" transform="rotate(-90 58 120.9)">FZT953TT4A</text>
<text x="61.6" y="124.5" transform="rotate(-90 61.6 124.5)">R41</text>
<text x="61.9" y="123.9" transform="rotate(-90 61.9 123.9)">3k3</text>
<text x="67.2" y="124.5" transform="rotate(-90 67.2 124.5)">R42</text>
<text x="235.4" y="124.8">R8</text>
<text x="238.2" y="121.7">330</text>
<text x="243.7" y="122">R1</text>
<text x="247.3" y="122">9</text>
<text x="73" y="129.5" transform="rotate(-90 73 129.5)">10k</text>
<text x="74.7" y="126.4" transform="rotate(-90 74.7 126.4)">FZT953TT3A</text>
<text x="78.3" y="130.1" transform="rotate(-90 78.3 130.1)">R39</text>
<text x="78.6" y="129.5" transform="rotate(-90 78.6 129.5)">3k3</text>
<text x="83.9" y="130.1" transform="rotate(-90 83.9 130.1)">R40</text>
<text x="204.9" y="128.8">C5</text>
<text x="235.4" y="130.1">330</text>
<text x="235.4" y="130.4">R10</text>
<text x="243.7" y="127.3">330</text>
<text x="243.7" y="127.6">R9</text>
<text x="92.6" y="135.1" transform="rotate(-90 92.6 135.1)">10k</text>
<text x="94.3" y="132" transform="rotate(-90 94.3 132)">FZT953TT2A</text>
<text x="97.9" y="135.7" transform="rotate(-90 97.9 135.7)">R33</text>
<text x="98.2" y="135.1" transform="rotate(-90 98.2 135.1)">3k7</text>
<text x="103.5" y="135.7" transform="rotate(-90 103.5 135.7)">R38</text>
<text x="204.9" y="134.4">100n</text>
<text x="235.4" y="135.7">330</text>
<text x="243.7" y="132.9">330</text>
<text x="243.7" y="133.2">R11</text>
<text x="201.1" y="143.9">GND</text>
<text x="243.7" y="138.5">3</text>
<text x="245.3" y="138.5">30</text>
<text x="243" y="146.7">GND</text>
<text x="261.9" y="146">LCD-16X2SILK</text>
<text x="118" y="166.7">R54</text>
<text x="106.9" y="169.5">R53</text>
<text x="118" y="172">100</text>
<text x="118" y="172.3">R51</text>
<text x="199.6" y="168.2">LCD_2X16</text>
<text x="106.9" y="174.8">100</text>
<text x="106.9" y="175.1">R52</text>
<text x="118" y="177.6">100</text>
<text x="118" y="177.9">R50</text>
<text x="106.9" y="185.9">100</text>
<text x="106.9" y="180.4">100</text>
<text x="106.9" y="180.7">R49</text>
<text x="118" y="183.2">100</text>
<text x="118" y="183.5">R48</text>
<text x="17.5" y="190.5">7S_CATHODES</text>
<text x="45.4" y="190.5">7S_ANODES</text>
<text x="106.9" y="191.5">100</text>
<text x="106.9" y="186.3">R47</text>
<text x="118" y="188.7">100</text>
</g>
<g font-size="2.8" fill="#c90d0c">
<text x="186.5" y="181.7">Programowanie Układów Logicznych</text>
<text x="186.5" y="184.7">laboratorium WEMiF PWr</text>
<text x="186.5" y="190.5">Peryferia do zestawu Digilent Arty v1.2</text>
<text x="186.5" y="193.5">Bartosz Świadkowski, 01.2020</text>
</g>
<g font-size="2.3" fill="#808080">
<text x="118.3" y="28.3">1</text>
<text x="124.8" y="29.5">VCCA VCCB</text>
<text x="144.3" y="28.3">14</text>
<text x="218.9" y="28.3">1</text>
<text x="225.4" y="29.5">VCCA VCCB</text>
<text x="244.9" y="28.3">14</text>
<text x="118.3" y="31.1">2</text>
<text x="118.3" y="33.9">3</text>
<text x="124.8" y="32.3">A1</text>
<text x="124.8" y="35.1">A2</text>
<text x="136.3" y="32.3">B1</text>
<text x="136.3" y="35.1">B2</text>
<text x="144.3" y="31.1">13</text>
<text x="144.3" y="33.9">12</text>
<text x="218.9" y="31.1">2</text>
<text x="218.9" y="33.9">3</text>
<text x="225.4" y="32.3">A1</text>
<text x="225.4" y="35.1">A2</text>
<text x="236.9" y="32.3">B1</text>
<text x="236.9" y="35.1">B2</text>
<text x="244.9" y="31.1">13</text>
<text x="244.9" y="33.9">12</text>
<text x="24.2" y="39.5">1</text>
<text x="24.2" y="36.7">2</text>
<text x="118.3" y="36.7">4</text>
<text x="118.3" y="39.5">5</text>
<text x="124.8" y="37.9">A3</text>
<text x="124.8" y="40.7">A4</text>
<text x="136.3" y="37.9">B3</text>
<text x="136.3" y="40.7">B4</text>
<text x="144.3" y="36.7">11</text>
<text x="144.3" y="39.5">10</text>
<text x="218.9" y="36.7">4</text>
<text x="218.9" y="39.5">5</text>
<text x="225.4" y="37.9">A3</text>
<text x="225.4" y="40.7">A4</text>
<text x="236.9" y="37.9">B3</text>
<text x="236.9" y="40.7">B4</text>
<text x="244.9" y="36.7">11</text>
<text x="244.9" y="39.5">10</text>
<text x="118.3" y="42.3">6</text>
<text x="118.3" y="45">7</text>
<text x="124.8" y="43.5">NC</text>
<text x="124.8" y="46.3">GND</text>
<text x="133.2" y="43.5">NC_1</text>
<text x="135.8" y="46.3">OE</text>
<text x="144.3" y="42.3">9</text>
<text x="144.3" y="45">8</text>
<text x="218.9" y="42.3">6</text>
<text x="218.9" y="45">7</text>
<text x="225.4" y="43.5">NC</text>
<text x="225.4" y="46.3">GND</text>
<text x="233.8" y="43.5">NC_1</text>
<text x="236.4" y="46.3">OE</text>
<text x="244.9" y="42.3">9</text>
<text x="244.9" y="45">8</text>
<text x="24.2" y="53.4">3</text>
<text x="24.2" y="50.6">4</text>
<text x="24.2" y="59">1</text>
<text x="24.2" y="56.2">2</text>
<text x="264.5" y="99.3">VSS</text>
<text x="264.5" y="107.7">RS</text>
<text x="264.5" y="102.1">VDD</text>
<text x="264.5" y="104.9">VO</text>
<text x="264.5" y="113.3">E</text>
<text x="264.5" y="110.5">R/W</text>
<text x="264.5" y="116.1">DB0</text>
<text x="264.5" y="118.9">DB1</text>
<text x="264.5" y="121.7">DB2</text>
<text x="264.5" y="124.5">DB3</text>
<text x="131.4" y="129.2" transform="rotate(-90 131.4 129.2)">D1</text>
<text x="137" y="129.2" transform="rotate(-90 137 129.2)">D2</text>
<text x="142.6" y="129.2" transform="rotate(-90 142.6 129.2)">D3</text>
<text x="148.2" y="129.2" transform="rotate(-90 148.2 129.2)">D4</text>
<text x="264.5" y="127.3">DB4</text>
<text x="264.5" y="130.1">DB5</text>
<text x="153.8" y="132.8" transform="rotate(-90 153.8 132.8)">DOTS</text>
<text x="264.5" y="132.9">DB6</text>
<text x="264.5" y="135.7">DB7</text>
<text x="264.5" y="138.5">A</text>
<text x="264.5" y="141.2">K</text>
<text x="208.6" y="148.4">6</text>
<text x="208.6" y="154">4</text>
<text x="208.6" y="151.2">5</text>
<text x="131.4" y="160.2" transform="rotate(-90 131.4 160.2)">A</text>
<text x="134.2" y="160.2" transform="rotate(-90 134.2 160.2)">B</text>
<text x="137" y="160.2" transform="rotate(-90 137 160.2)">C</text>
<text x="139.8" y="160.2" transform="rotate(-90 139.8 160.2)">D</text>
<text x="142.6" y="160.2" transform="rotate(-90 142.6 160.2)">E</text>
<text x="145.4" y="160.2" transform="rotate(-90 145.4 160.2)">F</text>
<text x="148.2" y="160.2" transform="rotate(-90 148.2 160.2)">G</text>
<text x="151" y="160.2" transform="rotate(-90 151 160.2)">DP</text>
<text x="208.6" y="159.6">2</text>
<text x="208.6" y="156.8">3</text>
<text x="21.4" y="168">7</text>
<text x="21.4" y="165.2">8</text>
<text x="208.6" y="162.4">1</text>
<text x="21.4" y="173.5">5</text>
<text x="21.4" y="170.7">6</text>
<text x="49.4" y="173.5">5</text>
<text x="21.4" y="179.1">3</text>
<text x="21.4" y="176.3">4</text>
<text x="49.4" y="179.1">3</text>
<text x="49.4" y="176.3">4</text>
<text x="21.4" y="184.7">1</text>
<text x="21.4" y="181.9">2</text>
<text x="49.4" y="184.7">1</text>
<text x="49.4" y="181.9">2</text>
</g>
<g font-size="2" fill="#808080">
<text x="104.3" y="29.4">3V3/2.6A</text>
<text x="151.6" y="29.4">5V/4.2A</text>
<text x="170.4" y="27.3" transform="rotate(-90 170.4 27.3)">5V/2.5C</text>
<text x="204.9" y="29.4">3V3/2.6A</text>
<text x="252.1" y="29.4">5V/4.2A</text>
<text x="271" y="27.3" transform="rotate(-90 271 27.3)">5V/2.5C</text>
<text x="79.1" y="35">LCD_E/1.6B</text>
<text x="151.6" y="35">LCD_E_5V</text>
<text x="180" y="32.2">LCD_DB7/1.6B</text>
<text x="180" y="35">LCD_DB6/1.5B</text>
<text x="252.1" y="35">LCD_DB6_5V</text>
<text x="252.1" y="32.2">LCD_DB7_5V</text>
<text x="31.4" y="40.5">I2C_SCL/5.1D</text>
<text x="31.4" y="37.8">I2C_SDA/5.2D</text>
<text x="58.7" y="41.2" transform="rotate(-90 58.7 41.2)">3V3/2.6A</text>
<text x="77.7" y="37.8">LCD_RS/1.6B</text>
<text x="151.6" y="37.8">LCD_RS_5V</text>
<text x="180" y="37.8">LCD_DB5/1.6B</text>
<text x="180" y="40.5">LCD_DB4/1.5B</text>
<text x="252.1" y="40.5">LCD_DB4_5V</text>
<text x="252.1" y="37.8">LCD_DB5_5V</text>
<text x="31.4" y="51.7">I2C_SDA/5.2D</text>
<text x="31.4" y="57.3">3V3/4.1C</text>
<text x="31.4" y="54.5">I2C_SCL/5.1D</text>
<text x="89.4" y="55.2" transform="rotate(-90 89.4 55.2)">3V3/2.6A</text>
<text x="97.8" y="55.2" transform="rotate(-90 97.8 55.2)">5V/2.5C</text>
<text x="192.8" y="55.2" transform="rotate(-90 192.8 55.2)">3V3/2.6A</text>
<text x="201.1" y="55.2" transform="rotate(-90 201.1 55.2)">5V/2.5C</text>
<text x="211.5" y="102">5V/2.5C</text>
<text x="19.6" y="108.1" transform="rotate(-90 19.6 108.1)">3V3/4.1C</text>
<text x="36.3" y="113.7" transform="rotate(-90 36.3 113.7)">3V3/4.1C</text>
<text x="53.1" y="119.3" transform="rotate(-90 53.1 119.3)">3V3/4.1C</text>
<text x="218.5" y="118.8">LCD_RS_5V</text>
<text x="69.8" y="124.9" transform="rotate(-90 69.8 124.9)">3V3/4.1C</text>
<text x="203.9" y="122.3" transform="rotate(-90 203.9 122.3)">5V/2.5C</text>
<text x="219.9" y="124.3">LCD_E_5V</text>
<text x="245.8" y="125" transform="rotate(-90 245.8 125)">N$</text>
<text x="245.8" y="122.5" transform="rotate(-90 245.8 122.5)">62</text>
<text x="30.7" y="130.5" transform="rotate(-90 30.7 130.5)">3V3/4.1C</text>
<text x="89.4" y="130.5" transform="rotate(-90 89.4 130.5)">3V3/4.1C</text>
<text x="217.4" y="127.1">LCD_DB4_5V</text>
<text x="217.4" y="129.9">LCD_DB5_5V</text>
<text x="25.1" y="135.8" transform="rotate(-90 25.1 135.8)">7S_DOTS/1.6B</text>
<text x="47.5" y="136.1" transform="rotate(-90 47.5 136.1)">3V3/4.1C</text>
<text x="217.4" y="132.7">LCD_DB6_5V</text>
<text x="217.4" y="135.5">LCD_DB7_5V</text>
<text x="41.9" y="138.5" transform="rotate(-90 41.9 138.5)">7S_D4/1.5B</text>
<text x="64.3" y="141.7" transform="rotate(-90 64.3 141.7)">3V3/4.1C</text>
<text x="247.8" y="141.1">5V/2.5C</text>
<text x="58.7" y="144.1" transform="rotate(-90 58.7 144.1)">7S_D3/1.6B</text>
<text x="75.4" y="149.7" transform="rotate(-90 75.4 149.7)">7S_D2/1.5B</text>
<text x="81" y="147.2" transform="rotate(-90 81 147.2)">3V3/4.1C</text>
<text x="215.8" y="149.5">LCD_RS/5.2A</text>
<text x="95" y="155.2" transform="rotate(-90 95 155.2)">7S_D1/1.6B</text>
<text x="100.6" y="152.8" transform="rotate(-90 100.6 152.8)">3V3/4.1C</text>
<text x="215.8" y="155.1">LCD_DB4/5.2A</text>
<text x="215.8" y="152.3">LCD_E/5.2A</text>
<text x="215.8" y="160.7">LCD_DB6/5.1A</text>
<text x="215.8" y="157.9">LCD_DB5/1.6B</text>
<text x="28.6" y="166.3">7S_A/1.5C</text>
<text x="215.8" y="163.5">LCD_DB7/5.1A</text>
<text x="28.6" y="169">7S_B/1.5C</text>
<text x="28.6" y="171.8">7S_C/1.5C</text>
<text x="88.9" y="169">7S_A/1.5C</text>
<text x="88.9" y="171.8">7S_B/1.5C</text>
<text x="28.6" y="174.6">7S_D/1.6B</text>
<text x="28.6" y="177.4">7S_E/1.5B</text>
<text x="56.6" y="177.4">7S_D4/1.5B</text>
<text x="56.6" y="174.6">7S_DOTS/1.6B</text>
<text x="88.8" y="174.6">7S_C/1.5C</text>
<text x="88.9" y="177.4">7S_D/1.6B</text>
<text x="28.6" y="180.2">7S_F/1.6B</text>
<text x="28.6" y="183">7S_G/1.5B</text>
<text x="28.6" y="185.8">7S_DP/1.5B</text>
<text x="56.6" y="185.8">7S_D1/1.6B</text>
<text x="56.6" y="183">7S_D2/1.5B</text>
<text x="56.6" y="180.2">7S_D3/1.6B</text>
<text x="88.8" y="185.8">7S_G/1.5B</text>
<text x="89" y="180.2">7S_E/1.5B</text>
<text x="89.1" y="183">7S_F/1.6B</text>
<text x="87.6" y="188.6">7S_DP/1.5B</text>
</g>
<g font-size="1.6" fill="#c90d0c">
<text x="120.8" y="130.9">A</text>
<text x="115.2" y="137.9">F</text>
<text x="125.9" y="137.9">B</text>
<text x="120.5" y="142.7">G</text>
<text x="113.8" y="147.4">E</text>
<text x="124.5" y="147.4">C</text>
<text x="119.1" y="154.4">D</text>
<text x="127.3" y="154.4">DP</text>
</g>
</svg>
